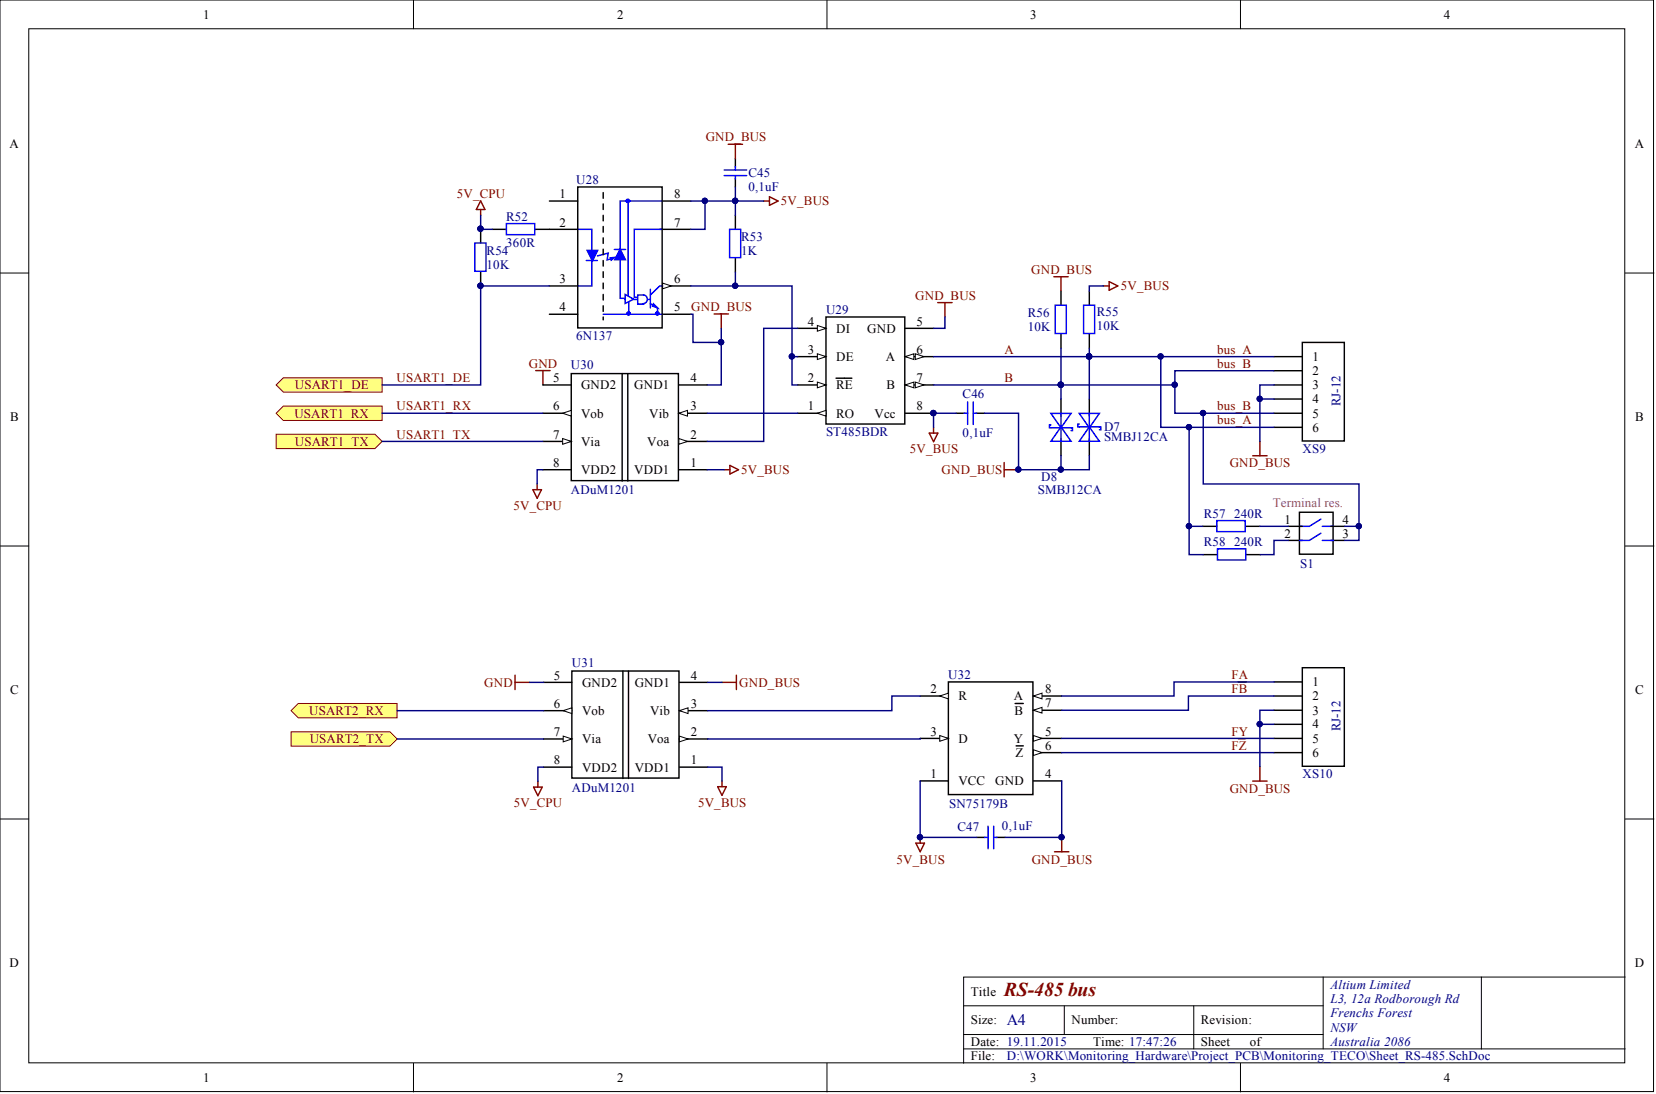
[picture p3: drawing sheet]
<svg xmlns="http://www.w3.org/2000/svg" width="292mm" height="193mm" viewBox="0 0 292 193" stroke-linecap="round" stroke-linejoin="round" font-family="sans-serif">
<g fill="#fff" stroke="#000" stroke-width=".18">
<path d="M0 0h291.7v192.5h-291.7z"/>
<path d="M5.1 5.1h281.5v182.4h-281.5z"/>
</g>
<g fill="none" stroke="#000" stroke-width=".18">
<path d="M72.9 0v5.1M145.9 0v5.1M218.8 0v5.1M0 48.2h5.1M286.7 48.2h5M0 96.3h5.1M286.7 96.3h5M0 144.5h5.1M286.7 144.5h5M170 177.4h63.4M187.7 177.4v5.1M210.6 177.4v7.6"/>
<path d="M233.4 172.3v12.7M261.3 172.3h-91.3v15.2M286.7 172.3h-25.4v12.7M72.9 187.5v5.1M145.9 187.5v5.1M170 185h116.7M170 182.5h63.4M218.8 187.5v5.1"/>
</g>
<path d="M94.5 65.4h2.5M95.8 65.4v2.5" fill="none" stroke="#800000" stroke-width=".25"/>
<path d="M145.7 55.9h13.9v18.9h-13.9zM140.7 62.9h5M168.7 72.9h1.5M172.2 72.9h1.5" fill="none" stroke="#000" stroke-width=".25"/>
<path d="M170.1 72.9h.6M170.7 70.9v4M171.7 70.9v4M171.7 72.9h.6" fill="none" stroke="#00f" stroke-width=".25"/>
<path d="M144.2 62.4l1.5 .5-1.5 .5z" fill="#fff"/>
<path d="M144.2 62.4l1.5 .5-1.5 .5z" fill="none" stroke="#000" stroke-width=".18"/>
<path d="M140.7 67.9h5" fill="none" stroke="#000" stroke-width=".25"/>
<path d="M144.2 67.4l1.5 .5-1.5 .5z" fill="#fff"/>
<path d="M144.2 67.4l1.5 .5-1.5 .5z" fill="none" stroke="#000" stroke-width=".18"/>
<path d="M140.7 72.9h5M147.5 66.7h2.8" fill="none" stroke="#000" stroke-width=".25"/>
<path d="M144.2 72.9l1.5-.5v1z" fill="#fff"/>
<path d="M144.2 72.9l1.5-.5v1z" fill="none" stroke="#000" stroke-width=".18"/>
<path d="M140.7 57.9h5" fill="none" stroke="#000" stroke-width=".25"/>
<path d="M144.2 57.4l1.5 .5-1.5 .5z" fill="#fff"/>
<path d="M144.2 57.4l1.5 .5-1.5 .5z" fill="none" stroke="#000" stroke-width=".18"/>
<path d="M159.7 57.9h5M159.7 67.9h5" fill="none" stroke="#000" stroke-width=".25"/>
<path d="M159.7 67.9l1.5-.5v1z" fill="#fff"/>
<path d="M159.7 67.9l1.5-.5v1z" fill="none" stroke="#000" stroke-width=".18"/>
<path d="M161.4 67.4l1.6 .5-1.6 .5z" fill="#fff"/>
<path d="M161.4 67.4l1.6 .5-1.6 .5z" fill="none" stroke="#000" stroke-width=".18"/>
<path d="M159.7 72.9h5M159.7 62.9h5" fill="none" stroke="#000" stroke-width=".25"/>
<circle cx="164.6" cy="72.9" r=".47" fill="#000080" stroke="#000080" stroke-width=".18"/>
<path d="M159.7 62.9l1.5-.5v1z" fill="#fff"/>
<path d="M159.7 62.9l1.5-.5v1z" fill="none" stroke="#000" stroke-width=".18"/>
<path d="M161.4 62.4l1.6 .5-1.6 .5z" fill="#fff"/>
<path d="M161.4 62.4l1.6 .5-1.6 .5z" fill="none" stroke="#000" stroke-width=".18"/>
<circle cx="164.6" cy="72.9" r=".47" fill="#000080" stroke="#000080" stroke-width=".18"/>
<path d="M100.8 65.9h18.9v18.9h-18.9zM119.7 72.9h5" fill="none" stroke="#000" stroke-width=".25"/>
<path d="M119.7 72.9l1.6-.5v1z" fill="#fff"/>
<path d="M119.7 72.9l1.6-.5v1z" fill="none" stroke="#000" stroke-width=".18"/>
<path d="M119.7 77.9h5" fill="none" stroke="#000" stroke-width=".25"/>
<path d="M119.7 77.4l1.6 .5-1.6 .5z" fill="#fff"/>
<path d="M119.7 77.4l1.6 .5-1.6 .5z" fill="none" stroke="#000" stroke-width=".18"/>
<path d="M95.8 67.9h5M95.8 77.9h5M119.7 67.9h5M119.7 82.9h5" fill="none" stroke="#000" stroke-width=".25"/>
<path d="M99.2 77.4l1.6 .5-1.6 .5z" fill="#fff"/>
<path d="M99.2 77.4l1.6 .5-1.6 .5z" fill="none" stroke="#000" stroke-width=".18"/>
<path d="M95.8 72.9h5M95.8 82.9h5" fill="none" stroke="#000" stroke-width=".25"/>
<path d="M99.2 72.9l1.6-.5v1z" fill="#fff"/>
<path d="M99.2 72.9l1.6-.5v1z" fill="none" stroke="#000" stroke-width=".18"/>
<path d="M86.8 40.5h2.5M94.4 40.5h7.5M96.9 50.4h5M116.9 50.4h5M116.9 55.4h5M109.7 65.9v19M110.7 65.9v19" fill="none" stroke="#000" stroke-width=".25"/>
<path d="M89.3 39.4h5v2h-5z" fill="none" stroke="#00f" stroke-width=".25"/>
<path d="M116.9 49.9l1.5 .5-1.5 .5z" fill="#fff"/>
<path d="M116.9 49.9l1.5 .5-1.5 .5z" fill="none" stroke="#000" stroke-width=".18"/>
<path d="M96.9 35.5h5M116.9 35.5h5M96.9 55.4h5M116.9 40.5h5" fill="none" stroke="#000" stroke-width=".25"/>
<path d="M101.9 40.5h2.5v9.9h-2.5M103.4 46h2" fill="none" stroke="#00f" stroke-width=".25"/>
<path d="M103.5 44.1h2l-1 2z" fill="#00f"/>
<path d="M103.5 44.1h2l-1 2z" fill="none" stroke="#00f" stroke-width=".18"/>
<path d="M110.8 35.5v16.6M116.9 35.5h-7.5v17.1h.9v.3M105.4 45.1l1.9-.5-.2 1.3 .7-.3M106.4 55.4h10.5M110.9 53.3v2M111.7 52.7l-1.4-.8v1.6l1.4-.7h.7M113.5 52a.77 .77 0 0 1 .7 .8 .77 .77 0 0 1-.8 .8M113.6 52h-1.1v1.6h1.1M114.7 51v3.3M114.7 52.8h-.3M116.4 40.5h.5h-5v11.9h.5M116.9 50.4h-.5l-1.7 1.6" fill="none" stroke="#00f" stroke-width=".25"/>
<path d="M107.6 45.4l1-.1-.8 .7z" fill="#00f"/>
<path d="M107.6 45.4l1-.1-.8 .7z" fill="none" stroke="#00f" stroke-width=".18"/>
<path d="M106.4 34v1M106.4 36v1M106.4 38v1M106.4 39.9v1.1M106.4 41.9v1M106.4 44v.9M106.4 46v.9M106.4 47.9v1M106.4 49.9v1M106.4 51.9v1M106.4 53.9v1M106.4 55.9v.5" fill="none" stroke="#000" stroke-width=".25"/>
<path d="M108.4 44h2" fill="none" stroke="#00f" stroke-width=".25"/>
<path d="M109.4 43.8l1 2.1h-2z" fill="#00f"/>
<path d="M109.4 43.8l1 2.1h-2z" fill="none" stroke="#00f" stroke-width=".18"/>
<g fill="#00f" stroke="#00f" stroke-width=".18">
<circle cx="110.8" cy="35.4" r=".34"/>
<circle cx="110.9" cy="55.3" r=".33"/>
<circle cx="116" cy="55.3" r=".33"/>
</g>
<g fill="none" stroke="#000" stroke-width=".25">
<path d="M101.9 33h14.9v24.8h-14.9zM129.7 28v1.5M129.7 31.5v1.5M129.7 38v2.5M84.8 40.4v2.5M84.8 47.9v2.5M129.7 45.5v2.5M187.1 51.4v2.4M187.1 58.9v2.5M192.1 51.4v2.4M192.1 58.9v2.5M187.1 70.4v3"/>
<path d="M187.1 77.4v3M192.1 70.4v3M192.1 77.4v3"/>
</g>
<g fill="none" stroke="#00f" stroke-width=".25">
<path d="M127.7 31h4M127.7 30h4M129.7 29.4v.6M129.7 31v.6M83.8 42.9h1.9v5h-1.9zM114.7 53.6l1.3 .7v1M115.3 53.6l.7 .7-.9-.3zM128.7 40.5h1.9v4.9h-1.9zM186.1 53.8h2v5h-2zM191.1 53.8h2v5h-2zM185.4 72.9h3.5l-1.8 2.6zM185.4 74.9h-.3v.6h4.1v.5h-.3"/>
<path d="M187.1 75.3l1.8 2.5h-3.5zM187.1 72.9v4.9M190.4 74.8h-.3v.5h4.1v.5h-.3M190.4 72.9h3.5l-1.8 2.6zM192.1 75.3l1.8 2.5h-3.5zM192.1 72.9v4.9"/>
</g>
<g fill="none" stroke="#800000" stroke-width=".25">
<path d="M84.8 35.4l.7 1.6h-1.5zM84.8 37v1M128.4 25.4h2.6M129.7 25.4v2.6M134.7 35.5h1M135.7 34.7l1.5 .8-1.5 .7zM126 55.4h2.5M127.2 55.4v2.5M165.4 53.4h2.5M166.7 53.4v2.5M185.9 48.8h2.5M187.1 48.8v2.6"/>
<path d="M194.6 50.4h1M195.6 49.7l1.6 .7-1.6 .8zM163.9 76.4h1.5l-.7 1.5zM164.7 75.4v1M94 86.4h1.5l-.7 1.5zM94.8 85.4v1M127.7 82.9h1M128.7 82.1l1.6 .8-1.6 .7zM177.1 81.6v2.5M177.1 82.9h2.6"/>
</g>
<g fill="#000080" stroke="#000080" stroke-width=".18">
<circle cx="84.7" cy="40.3" r=".47"/>
<circle cx="84.7" cy="50.4" r=".47"/>
<circle cx="179.6" cy="82.8" r=".47"/>
</g>
<g fill="#ffff80" stroke="#800000" stroke-width=".18">
<path d="M48.7 72.9l1.3-1.3h17.4v2.6h-17.4z" fill-rule="evenodd"/>
<path d="M48.7 76.6h17.4l1.3 1.3-1.3 1.2h-17.4z" fill-rule="evenodd"/>
</g>
<path d="M222.2 77.9v2.5M221 80.4h2.5" fill="none" stroke="#800000" stroke-width=".25"/>
<path d="M162.3 137.7h5M162.3 122.8h5M167.3 120.3h14.9v19.9h-14.9z" fill="none" stroke="#000" stroke-width=".25"/>
<path d="M165.8 122.8l1.5-.5v1z" fill="#fff"/>
<path d="M165.8 122.8l1.5-.5v1z" fill="none" stroke="#000" stroke-width=".18"/>
<path d="M162.3 130.2h5" fill="none" stroke="#000" stroke-width=".25"/>
<path d="M165.8 129.7l1.5 .5-1.5 .6z" fill="#fff"/>
<path d="M165.8 129.7l1.5 .5-1.5 .6z" fill="none" stroke="#000" stroke-width=".18"/>
<path d="M182.3 137.7h5M182.3 130.2h5" fill="none" stroke="#000" stroke-width=".25"/>
<path d="M182.3 129.7l1.5 .5-1.5 .6z" fill="#fff"/>
<path d="M182.3 129.7l1.5 .5-1.5 .6z" fill="none" stroke="#000" stroke-width=".18"/>
<path d="M182.3 132.8h5" fill="none" stroke="#000" stroke-width=".25"/>
<path d="M182.3 132.2l1.5 .6-1.5 .5z" fill="#fff"/>
<path d="M182.3 132.2l1.5 .6-1.5 .5z" fill="none" stroke="#000" stroke-width=".18"/>
<path d="M179.2 131.6h1.3M182.3 125.3h5" fill="none" stroke="#000" stroke-width=".25"/>
<path d="M182.3 125.3l1.5-.5v1z" fill="#fff"/>
<path d="M182.3 125.3l1.5-.5v1z" fill="none" stroke="#000" stroke-width=".18"/>
<path d="M179.1 124.1h1.4M182.3 122.8h5" fill="none" stroke="#000" stroke-width=".25"/>
<path d="M182.3 122.8l1.5-.5v1z" fill="#fff"/>
<path d="M182.3 122.8l1.5-.5v1z" fill="none" stroke="#000" stroke-width=".18"/>
<path d="M90.8 119.1v2.5M90.8 120.4h2.6M218.4 120.3h1.4M218.4 130.3h1.3M221 137.8h2.5M222.2 135.2v2.6M161.5 148.7h1.6l-.8 1.5zM162.3 147.7v1M186 150.2h2.5M187.3 147.7v2.5" fill="none" stroke="#800000" stroke-width=".25"/>
<path d="M100.9 118.4h18.9v18.8h-18.9zM119.8 125.4h5M172.3 147.7h1.5M175.8 147.7h1.5" fill="none" stroke="#000" stroke-width=".25"/>
<path d="M173.7 147.7h.6M174.3 145.7v4M175.3 145.7v4M175.3 147.7h.6" fill="none" stroke="#00f" stroke-width=".25"/>
<g fill="#000080" stroke="#000080" stroke-width=".18">
<circle cx="162.3" cy="147.7" r=".47"/>
<circle cx="187.2" cy="147.7" r=".47"/>
</g>
<path d="M119.8 125.4l1.6-.6v1.1z" fill="#fff"/>
<path d="M119.8 125.4l1.6-.6v1.1z" fill="none" stroke="#000" stroke-width=".18"/>
<path d="M119.8 130.3h5" fill="none" stroke="#000" stroke-width=".25"/>
<path d="M119.8 129.8l1.6 .5-1.6 .6z" fill="#fff"/>
<path d="M119.8 129.8l1.6 .5-1.6 .6z" fill="none" stroke="#000" stroke-width=".18"/>
<path d="M95.9 120.4h5M95.9 130.3h5M119.8 135.3h5M119.8 120.4h5" fill="none" stroke="#000" stroke-width=".25"/>
<path d="M99.3 129.8l1.6 .5-1.6 .6z" fill="#fff"/>
<path d="M99.3 129.8l1.6 .5-1.6 .6z" fill="none" stroke="#000" stroke-width=".18"/>
<path d="M95.9 135.3h5M95.9 125.4h5" fill="none" stroke="#000" stroke-width=".25"/>
<path d="M99.3 125.4l1.6-.6v1.1z" fill="#fff"/>
<path d="M99.3 125.4l1.6-.6v1.1z" fill="none" stroke="#000" stroke-width=".18"/>
<path d="M109.9 118.4v18.9M110.9 118.4v18.9" fill="none" stroke="#000" stroke-width=".25"/>
<path d="M129.9 119.1v2.5M94.1 138.8h1.5l-.7 1.6zM94.9 137.8v1M126.6 138.8h1.5l-.7 1.5zM127.4 137.7v1.1M127.4 120.4h2.5" fill="none" stroke="#800000" stroke-width=".25"/>
<g fill="#ffff80" stroke="#800000" stroke-width=".18">
<path d="M51.3 129.1h17.5l1.2 1.2-1.2 1.3h-17.5z" fill-rule="evenodd"/>
<path d="M51.3 125.4l1.3-1.3h17.4v2.5h-17.4z" fill-rule="evenodd"/>
<path d="M48.7 67.9l1.3-1.3h17.4v2.6h-17.4z" fill-rule="evenodd"/>
</g>
<g fill="none" stroke="#000" stroke-width=".25">
<path d="M224.7 62.9h5M224.7 65.4h5M224.7 67.9h5M224.7 70.4h5M224.7 72.9h5M224.7 75.4h5M229.7 60.4h7.4v17.4h-7.4zM212.2 92.8h2.4M212.2 97.8h2.5M219.7 92.8h2.5M219.8 97.8h2.5M227.2 92.8h2.5"/>
<path d="M227.2 95.3h2.5M229.2 90.4h5.9v7.4h-5.9zM234.7 92.8h2.5M234.7 95.3h2.5M229.7 117.8h7.4v17.4h-7.4zM224.7 120.3h5M224.7 122.8h5M224.7 125.3h5M224.7 127.8h5M224.7 130.2h5M224.7 132.8h5"/>
</g>
<path d="M214.6 91.8h5v2h-5zM214.7 96.8h5v2h-5zM233 91.6l-2 1.2h-1.8M233 94.1l-2 1.2h-1.8M233.2 92.8h2M233.2 95.3h2" fill="none" stroke="#00f" stroke-width=".25"/>
<g fill="none" stroke="#000080" stroke-width=".25">
<path d="M84.8 38v2.5h2M121.9 35.5h2.5v5h-2.5M124.4 35.5h10.3M129.7 33v5M96.9 50.4h-12.1v17.5h-17.4M121.9 55.4h.3v5h5M127.2 57.9v10h-2.5M129.7 48v2.4h-7.8M129.7 50.4h10v12.5M140.7 57.9h-6v20h-10M166.7 55.9v2h-2M194.6 50.4h-2.5v1"/>
<path d="M67.4 77.9h28.4M67.4 72.9h28.4M124.7 72.9h16M140.7 62.9h-1v5h1M164.7 62.9h60M168.7 72.9h-4v2.5M173.7 72.9h6v10h7.4M187.1 61.4v9M192.1 61.4v9M204.8 62.9v12.5h19.9M207.2 67.9v5h17.5M209.7 75.4v17.4"/>
<path d="M212.2 72.9v12.5h27.5v7.4M222.2 70.4v7.5M224.7 65.4h-17.5v2.5h-42.5M224.7 67.9h-2.5v2.5h2.5M95.8 82.9h-1v2.5M124.7 82.9h3M187.1 80.4v2.5h5v-2.5M212.2 92.8h-2.5v5h2.5M222.2 92.8h5M227.2 95.3h-2.5v2.5h-2.4M237.2 92.8h2.5v2.5h-2.5M70 130.3h25.9"/>
<path d="M70 125.4h25.9M93.4 120.4h2.5M95.9 135.3h-1v2.5M124.8 135.3h2.6v2.4M124.8 120.4h2.6M162.3 137.7v10h10M162.3 130.2v.1h-37.5M162.3 122.8h-5v2.6h-32.5M187.3 137.7v10h-10M187.3 132.8h37.4M187.3 130.2h37.4M224.7 120.3h-17.6v2.5h-19.8"/>
<path d="M224.7 122.8h-15.1v2.5h-22.3M224.7 127.8h-2.5v7.4M224.7 125.3h-2.5v2.5"/>
</g>
<g fill="#000080" stroke="#000080" stroke-width=".18">
<circle cx="124.3" cy="35.4" r=".47"/>
<circle cx="129.7" cy="35.4" r=".47"/>
<circle cx="129.7" cy="50.4" r=".47"/>
<circle cx="139.7" cy="62.9" r=".47"/>
<circle cx="127.2" cy="60.4" r=".47"/>
<circle cx="187.1" cy="67.9" r=".47"/>
<circle cx="192.1" cy="62.9" r=".47"/>
<circle cx="187.1" cy="82.8" r=".47"/>
<circle cx="179.6" cy="82.8" r=".47"/>
<circle cx="164.6" cy="72.9" r=".47"/>
<circle cx="84.7" cy="40.3" r=".47"/>
<circle cx="222.2" cy="70.3" r=".47"/>
<circle cx="162.3" cy="147.7" r=".47"/>
<circle cx="187.2" cy="147.7" r=".47"/>
<circle cx="222.2" cy="127.7" r=".47"/>
<circle cx="84.7" cy="50.4" r=".47"/>
<circle cx="207.2" cy="67.9" r=".47"/>
<circle cx="209.7" cy="92.8" r=".47"/>
<circle cx="239.7" cy="92.8" r=".47"/>
<circle cx="212.2" cy="72.9" r=".47"/>
<circle cx="209.7" cy="75.3" r=".47"/>
<circle cx="204.7" cy="62.9" r=".47"/>
</g>
<text font-size="3.5" fill="#800000" x="177.1" y="175.6">RS-485 bus</text>
<text font-size="2.8" fill="#000080" x="177.6" y="180.9">A4</text>
<g font-size="2.3">
<text x="35.9" y="3.3">1</text>
<text x="108.8" y="3.3">2</text>
<text x="181.7" y="3.3">3</text>
<text x="254.7" y="3.3">4</text>
<text x="1.7" y="26.1">A</text>
<text x="288.4" y="26.1">A</text>
<text x="98.7" y="35">1</text>
<text x="118.9" y="35">8</text>
<text x="98.7" y="40">2</text>
<text x="118.9" y="40">7</text>
<text x="98.7" y="49.9">3</text>
<text x="118.9" y="49.9">6</text>
<text x="98.7" y="54.9">4</text>
<text x="118.9" y="54.9">5</text>
<text x="142.5" y="57.5">4</text>
<text x="147.5" y="58.7">DI</text>
<text x="153" y="58.7">GND</text>
<text x="161.7" y="57.5">5</text>
<text x="142.5" y="62.4">3</text>
<text x="147.5" y="63.7">DE</text>
<text x="156.3" y="63.7">A</text>
<text x="161.7" y="62.4">6</text>
<text x="231.5" y="63.7">1</text>
<text x="97.6" y="67.4">5</text>
<text x="102.5" y="68.7">GND2</text>
<text x="111.9" y="68.7">GND1</text>
<text x="121.8" y="67.4">4</text>
<text x="142.5" y="67.4">2</text>
<text x="147.5" y="68.7">RE</text>
<text x="156.4" y="68.7">B</text>
<text x="161.7" y="67.4">7</text>
<text x="231.5" y="66.2">2</text>
<text x="231.5" y="68.7">3</text>
<text x="231.5" y="71.1">4</text>
<text x="1.8" y="74.3">B</text>
<text x="97.6" y="77.4">7</text>
<text x="97.6" y="72.4">6</text>
<text x="102.5" y="73.7">Vob</text>
<text x="114.5" y="73.7">Vib</text>
<text x="121.8" y="72.4">3</text>
<text x="121.8" y="77.4">2</text>
<text x="142.5" y="72.4">1</text>
<text x="147.5" y="73.7">RO</text>
<text x="154.2" y="73.7">Vcc</text>
<text x="161.7" y="72.4">8</text>
<text x="231.5" y="73.7">5</text>
<text x="231.5" y="76.1">6</text>
<text x="288.4" y="74.3">B</text>
<text x="97.6" y="82.4">8</text>
<text x="102.5" y="78.7">Via</text>
<text x="102.5" y="83.6">VDD2</text>
<text x="111.9" y="83.6">VDD1</text>
<text x="114.2" y="78.7">Voa</text>
<text x="121.8" y="82.4">1</text>
<text x="226.5" y="92.3">1</text>
<text x="226.5" y="94.9">2</text>
<text x="236.8" y="94.9">3</text>
<text x="236.8" y="92.3">4</text>
<text x="97.7" y="119.9">5</text>
<text x="121.9" y="119.9">4</text>
<text x="1.8" y="122.4">C</text>
<text x="97.7" y="124.9">6</text>
<text x="102.7" y="121.1">GND2</text>
<text x="112" y="121.1">GND1</text>
<text x="121.9" y="124.9">3</text>
<text x="164.1" y="122.2">2</text>
<text x="169" y="123.5">R</text>
<text x="178.8" y="123.5">A</text>
<text x="184.3" y="124.8">7</text>
<text x="184.3" y="122.2">8</text>
<text x="231.5" y="121.1">1</text>
<text x="231.5" y="123.5">2</text>
<text x="288.4" y="122.4">C</text>
<text x="97.7" y="129.8">7</text>
<text x="102.7" y="131.1">Via</text>
<text x="102.7" y="126.1">Vob</text>
<text x="114.2" y="131.1">Voa</text>
<text x="114.7" y="126.1">Vib</text>
<text x="121.9" y="129.8">2</text>
<text x="164.1" y="129.8">3</text>
<text x="169" y="131">D</text>
<text x="178.8" y="131">Y</text>
<text x="178.9" y="126">B</text>
<text x="184.3" y="129.8">5</text>
<text x="231.5" y="126">3</text>
<text x="231.5" y="128.5">4</text>
<text x="231.5" y="131">5</text>
<text x="97.7" y="134.8">8</text>
<text x="102.7" y="136.1">VDD2</text>
<text x="112" y="136.1">VDD1</text>
<text x="121.9" y="134.8">1</text>
<text x="164.1" y="137.3">1</text>
<text x="179.1" y="133.5">Z</text>
<text x="184.3" y="137.3">4</text>
<text x="184.3" y="132.2">6</text>
<text x="231.5" y="133.5">6</text>
<text x="169" y="138.6">VCC</text>
<text x="175.6" y="138.6">GND</text>
<text x="1.7" y="170.6">D</text>
<text x="288.4" y="170.6">D</text>
<text x="171.2" y="175.6">Title</text>
<text x="171.2" y="180.7">Size:</text>
<text x="171.2" y="184.5">Date: 19.11.2015</text>
<text x="189" y="180.7">Number:</text>
<text x="192.8" y="184.5">Time: 17:47:26</text>
<text x="211.8" y="180.7">Revision:</text>
<text x="211.8" y="184.5">Sheet</text>
<text x="220.5" y="184.5">of</text>
<text x="35.9" y="190.8">1</text>
<text x="108.8" y="190.8">2</text>
<text x="171.2" y="187">File:</text>
<text x="181.7" y="190.8">3</text>
<text x="254.7" y="190.8">4</text>
</g>
<g font-size="2.3" fill="#800000">
<text x="124.5" y="24.9">GND_BUS</text>
<text x="80.6" y="34.9">5V_CPU</text>
<text x="137.8" y="36.2">5V_BUS</text>
<text x="161.4" y="52.9">GND_BUS</text>
<text x="181.9" y="48.3">GND_BUS</text>
<text x="197.7" y="51.2">5V_BUS</text>
<text x="121.9" y="54.9">GND_BUS</text>
<text x="93.3" y="64.9">GND</text>
<text x="177.2" y="62.4">A</text>
<text x="214.7" y="62.4">bus_A</text>
<text x="214.7" y="64.9">bus_B</text>
<text x="52" y="68.7">USART1_DE</text>
<text x="69.9" y="67.4">USART1_DE</text>
<text x="177.2" y="67.4">B</text>
<text x="51.9" y="73.7">USART1_RX</text>
<text x="69.9" y="72.4">USART1_RX</text>
<text x="69.9" y="77.4">USART1_TX</text>
<text x="214.7" y="74.9">bus_A</text>
<text x="214.7" y="72.4">bus_B</text>
<text x="52" y="78.7">USART1_TX</text>
<text x="130.7" y="83.6">5V_BUS</text>
<text x="160.5" y="79.9">5V_BUS</text>
<text x="166.1" y="83.6">GND_BUS</text>
<text x="216.9" y="82.5">GND_BUS</text>
<text x="90.6" y="89.9">5V_CPU</text>
<text x="217.2" y="119.8">FA</text>
<text x="85.4" y="121.1">GND</text>
<text x="130.4" y="121.1">GND_BUS</text>
<text x="217.2" y="122.2">FB</text>
<text x="54.5" y="126.1">USART2_RX</text>
<text x="54.6" y="131.1">USART2_TX</text>
<text x="217.2" y="129.8">FY</text>
<text x="217.2" y="132.2">FZ</text>
<text x="90.7" y="142.4">5V_CPU</text>
<text x="123.1" y="142.4">5V_BUS</text>
<text x="216.9" y="139.8">GND_BUS</text>
<text x="158.1" y="152.3">5V_BUS</text>
<text x="182" y="152.3">GND_BUS</text>
</g>
<g font-size="2.3" fill="#000080">
<text x="101.6" y="32.4">U28</text>
<text x="132" y="31.2">C45</text>
<text x="132" y="33.7">0,1uF</text>
<text x="89.3" y="38.9">R52</text>
<text x="85.8" y="47.5">10K</text>
<text x="85.8" y="44.9">R54</text>
<text x="89.3" y="43.5">360R</text>
<text x="130.7" y="45">1K</text>
<text x="130.7" y="42.5">R53</text>
<text x="101.6" y="60">6N137</text>
<text x="145.7" y="55.4">U29</text>
<text x="181.3" y="58.5">10K</text>
<text x="181.3" y="55.9">R56</text>
<text x="193.5" y="58.2">10K</text>
<text x="193.5" y="55.7">R55</text>
<text x="100.7" y="65.1">U30</text>
<text x="169.8" y="70.1">C46</text>
<text x="236.4" y="71.6" transform="rotate(-90 236.4 71.6)">RJ-12</text>
<text x="145.7" y="76.9">ST485BDR</text>
<text x="169.8" y="77.1">0,1uF</text>
<text x="194.7" y="76">D7</text>
<text x="194.7" y="77.7">SMBJ12CA</text>
<text x="229.8" y="79.9">XS9</text>
<text x="100.7" y="87.2">ADuM1201</text>
<text x="183.1" y="87.1">SMBJ12CA</text>
<text x="183.7" y="84.8">D8</text>
<text x="212.3" y="91.4">R57</text>
<text x="217.7" y="91.4">240R</text>
<text x="212.3" y="96.4">R58</text>
<text x="217.7" y="96.4">240R</text>
<text x="229.3" y="100.1">S1</text>
<text x="100.9" y="117.6">U31</text>
<text x="167.3" y="119.8">U32</text>
<text x="236.4" y="129" transform="rotate(-90 236.4 129)">RJ-12</text>
<text x="229.8" y="137.3">XS10</text>
<text x="100.9" y="139.6">ADuM1201</text>
<text x="167.4" y="142.4">SN75179B</text>
<text x="168.9" y="146.7">C47</text>
<text x="176.7" y="146.4">0,1uF</text>
<text x="234.7" y="174.4">Altium Limited</text>
<text x="234.7" y="176.9">L3, 12a Rodborough Rd</text>
<text x="234.7" y="179.4">Frenchs Forest</text>
<text x="234.7" y="182">NSW</text>
<text x="234.7" y="184.5">Australia 2086</text>
<text x="177.6" y="187">D:\WORK\Monitoring_Hardware\Project_PCB\Monitoring_TECO\Sheet_RS-485.SchDoc</text>
</g>
<text font-size="2.3" fill="#c5008e" x="224.5" y="89.5">Terminal res.</text>
</svg>
